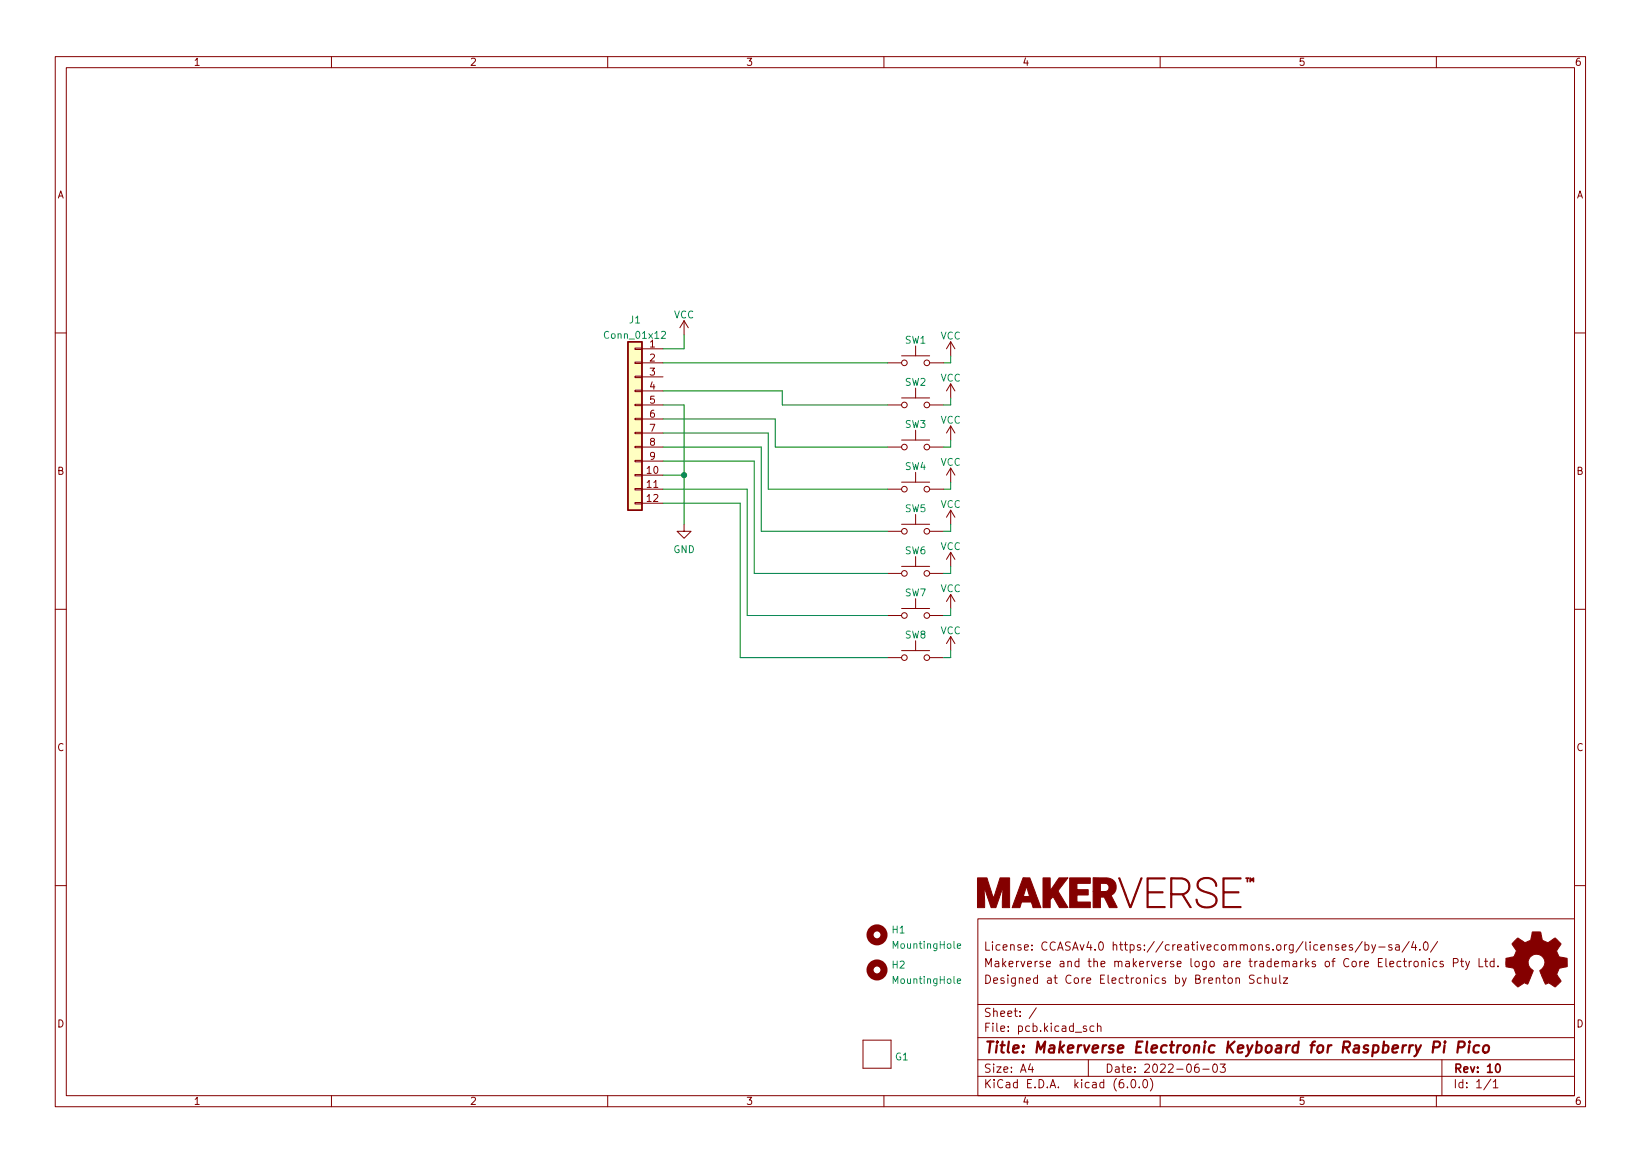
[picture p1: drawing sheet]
<svg xmlns="http://www.w3.org/2000/svg" width="297mm" height="210mm" viewBox="0 0 297 210" stroke-linecap="round" stroke-linejoin="round" font-family="sans-serif">
<g fill="none" stroke="#840000" stroke-width=".18">
<path d="M10 10.2h277v190.1h-277zM12 12.2h273v186.1h-273zM60 10.2v2M110 10.2v2M160 10.2v2M210 10.2v2M260 10.2v2M123.8 58l-.7 1.3M123.8 58v2.6M123.8 58l.8 1.3M10 60.2h2M114.9 78.2h1.3v.3h-1.3z"/>
<path d="M114.9 75.7h1.3v.2h-1.3zM114.9 73.1h1.3v.3h-1.3zM114.9 70.6h1.3v.3h-1.3zM114.9 68.1h1.3v.2h-1.3zM114.9 65.5h1.3v.3h-1.3zM114.9 63h1.3v.2h-1.3zM116.2 65.7h3.8M116.2 63.1h3.8M116.2 68.2h3.8M116.2 70.7h3.8M116.2 73.3h3.8M116.2 75.8h3.8"/>
<path d="M116.2 78.4h3.8M160.7 65.7h2.5M160.7 73.3h2.5M163.2 64.4h5.1M163.2 72h5.1M163.2 79.6h5.1M165.7 62.6v1.8M165.7 70.2v1.8M165.7 77.8v1.8M168.3 65.7h2.5M168.3 73.3h2.5M172.1 61.8l-.8 1.3"/>
<path d="M172.1 61.8v2.6M172.1 69.5v2.5M172.1 77.1v2.5M172.1 61.8l.7 1.3M172.1 69.5l-.8 1.2M172.1 69.5l.7 1.2M172.1 77.1l-.8 1.3M172.1 77.1l.7 1.3M285 60.2h2M114.9 90.9h1.3v.3h-1.3zM114.9 88.4h1.3v.2h-1.3zM114.9 85.8h1.3v.3h-1.3z"/>
<path d="M114.9 83.3h1.3v.3h-1.3zM114.9 80.8h1.3v.2h-1.3zM116.2 88.5h3.8M116.2 86h3.8M116.2 91.1h3.8M116.2 80.9h3.8M116.2 83.4h3.8M123.8 94.9v1.2h1.3l-1.3 1.3-1.2-1.3h1.2M160.7 88.5h2.5M160.7 96.1h2.5M160.7 80.9h2.5M163.2 87.2h5.1"/>
<path d="M163.2 94.9h5.1M165.7 85.5v1.7M165.7 93.1v1.8M168.3 88.5h2.5M168.3 96.1h2.5M168.3 80.9h2.5M172.1 84.7v2.5M172.1 92.3v2.6M172.1 99.9v2.6M172.1 84.7l-.8 1.3M172.1 84.7l.7 1.3M172.1 92.3l-.8 1.3"/>
<path d="M172.1 92.3l.7 1.3M172.1 99.9l-.8 1.3M172.1 99.9l.7 1.3M10 110.2h2M160.7 103.8h2.5M160.7 111.4h2.5M160.7 119h2.5M163.2 102.5h5.1M163.2 110.1h5.1M163.2 117.7h5.1M165.7 100.7v1.8M165.7 108.3v1.8"/>
<path d="M165.7 115.9v1.8M168.3 103.8h2.5M168.3 111.4h2.5M168.3 119h2.5M172.1 107.6v2.5M172.1 115.2v2.5M172.1 107.6l-.8 1.2M172.1 107.6l.7 1.2M172.1 115.2l-.8 1.3M172.1 115.2l.7 1.3M285 110.2h2M10 160.2h2"/>
<path d="M177 166.3h108v32h-108zM223.7 177.1l.2-.2 .4 .1 .1 .9M223.7 176.9v1M227 176.5l-.6-.1-.3 .3 .2 .4 .6 .3v.4l-.2 .1h-.6M228.3 177l-.4-.1-.3 .3v.4l.1 .3h.6M228.9 177.1l.2-.2 .4 .1 .1 .9M228.9 176.4v1.5M230.3 176.9l.1 1h.3l.2-.1M230.9 176.9v1M231.6 176.4v1.3l.3 .2M232.3 176.9h.8l-.8 1h.8M242.9 171.4l.7-.1v-.3l-.5-.1-.2 .2 .1 .8h.6"/>
<path d="M244.8 171l-.4-.1-.2 .2 .1 .3 .5 .1v.4h-.6M246.6 170.4l-1.3 1.9M247.1 171l.4-.1 .3 .3v.4l-.2 .3h-.5M247.1 170.4v1.5M248.3 170.9l.3 1M249 170.9l-.5 1.4-.2 .1M249.6 171.4h1.1M251.9 171l-.3-.1-.2 .2v.3l.5 .1v.4h-.5M252.6 171h.6l.1 .9M253.3 171.3l-.5 .1a.29 .29 0 0 0-.2 .2 .29 .29 0 0 0 .2 .3h.5M253.6 174l-.5-.1-.2 .3v.4l.1 .3h.6M254 173.9h.6"/>
<path d="M254.2 173.4v1.3l.4 .2M255.1 173.9v1M255.1 170.4l-1.3 1.9M255.5 173.9l-.3 .1-.1 .2M255.9 170.4l-.4 1h.9M256.1 174l.3-.1 .3 .3v.4l-.3 .3h-.3l-.2-.3v-.4zM256.2 170.9v1M257 171.8v.1M257.4 174.1l.2-.2 .3 .1 .1 .9M257.4 173.9v1M257.9 170.5l.1-.1a.8 .8 0 0 1 .5 .8 .8 .8 0 0 1-.5 .7 1 1 0 0 1-.1-1.4zM258.7 173.4v.2"/>
<path d="M258.7 173.9v1M260.1 174l-.5-.1-.2 .3v.4l.1 .3h.6M260.2 170.4l-1.3 1.9M261.2 174l-.3-.1-.3 .2 .1 .3 .5 .1v.4h-.6M263.1 174.2l.7-.1 .1-.2v-.3l-.3-.2h-.5v1.5M264.4 173.9h.5M264.6 173.4v1.3l.3 .2M265.3 173.9l.4 1M266 173.9l-.5 1.4-.2 .1M267.7 173.4v1.5h.7M268.7 173.9h.6M268.9 173.4v1.3l.4 .2"/>
<path d="M270.4 174l-.4-.1-.3 .3v.4l.2 .3h.5M270.4 173.4v1.5M271.2 174.8v.1M285 160.2h2M60 198.3v2M110 198.3v2M156.2 188.2v5.1zM156.2 188.2h5.1zM156.2 193.3h5.1zM160 198.3v2M161.3 188.2v5.1zM177 194.8h108"/>
<path d="M177 191.8h108M177 187.8h108M177 181.8h108M186.5 192.5l-.4 1h1M186.9 193v1M187.6 182.4l-1.3 1.9M196.6 185.7l-.3-.1-.2 .2v.3l.5 .1v.4h-.5M197 191.8v3M198 185.7l-.4-.1-.3 .3v.4l.1 .3h.6M198.6 185.8l.3-.2 .3 .1 .1 .9M198.6 185.1v1.5M204.1 196.7v.1"/>
<path d="M204.9 195.4l.2-.1a.8 .8 0 0 1 .5 .8 .8 .8 0 0 1-.5 .7 1 1 0 0 1-.2-1.4zM206.2 196.7v.1M207.1 195.4l.1-.1a.8 .8 0 0 1 .5 .8 .8 .8 0 0 1-.5 .7 1 1 0 0 1-.1-1.4zM208.2 195.1a1.72 1.72 0 0 1 0 2.3M210 198.3v2M216.9 192.5a.59 .59 0 0 0-.7 .7v.5l.2 .3h.4l.2-.1 .1-.5-.2-.2-.4-.1-.3 .3M217.7 193.5h1.2M219.7 192.6l.2-.1a.8 .8 0 0 1 .5 .8 .8 .8 0 0 1-.5 .7 1 1 0 0 1-.2-1.4zM220.9 192.5h.9l-.5 .6 .4 .1v.7l-.2 .1h-.4l-.2-.1M260 198.3v2M261 191.8v6.5M269.9 195.3l-1.3 1.9"/>
<path d="M270.3 195.8l.4-.5v1.5M270.3 196.8h.9"/>
<circle cx="163.7" cy="65.7" r=".51"/>
<circle cx="163.7" cy="73.3" r=".51"/>
<circle cx="167.8" cy="65.7" r=".51"/>
<circle cx="167.8" cy="73.3" r=".51"/>
<circle cx="163.7" cy="88.5" r=".51"/>
<circle cx="163.7" cy="96.1" r=".51"/>
<circle cx="163.7" cy="80.9" r=".51"/>
<circle cx="167.8" cy="80.9" r=".51"/>
<circle cx="167.8" cy="96.1" r=".51"/>
<circle cx="167.8" cy="88.5" r=".51"/>
<circle cx="163.7" cy="111.4" r=".51"/>
<circle cx="163.7" cy="119" r=".51"/>
<circle cx="163.7" cy="103.8" r=".51"/>
<circle cx="167.8" cy="103.8" r=".51"/>
<circle cx="167.8" cy="111.4" r=".51"/>
<circle cx="167.8" cy="119" r=".51"/>
</g>
<path d="M270.9 192.6l.2-.1a.8 .8 0 0 1 .5 .8 .8 .8 0 0 1-.5 .7 1 1 0 0 1-.2-1.4z" fill="none" stroke="#840000" stroke-width=".3"/>
<path d="M259.4 189.5h.8a.55 .55 0 0 0 .5-.5 .55 .55 0 0 0-.4-.5h-.7l-.3 2M261.5 189.1l-.2 1.4M261.6 188.5l-.1 .1v.1l.2-.1-.1-.1-.1 .2M263.9 189.5h.8a.55 .55 0 0 0 .4-.5 .55 .55 0 0 0-.3-.5h-.8l-.2 2M266 189.1l-.2 1.4M266 188.5l-.1 .1 .1 .1 .1-.1-.1-.1v.2M267.8 189.2a.66 .66 0 0 0-1 .3l-.1 .6 .2 .3 .1 .1 .6-.1M268.6 189.3a.52 .52 0 0 1 .5-.2 .52 .52 0 0 1 .4 .4v.6a.55 .55 0 0 1-.6 .4 .55 .55 0 0 1-.5-.4z" fill="none" stroke="#840000" stroke-width=".4"/>
<path d="M113.7 61.8h2.5v30.5h-2.5z" fill="#ffffc2" stroke="#ffffc2" stroke-width=".18"/>
<path d="M113.7 61.8h2.5v30.5h-2.5z" fill="none" stroke="#840000" stroke-width=".25"/>
<path d="M119.7 60.1l.5-.1 .3 .3-.8 .9h.8M173.3 171.2l.6-.1-.1-.3h-.3l-.2 .1v.6h.5M173.3 177.5l.6-.1-.1-.2-.3-.1-.2 .2v.6h.5" fill="none" stroke="#008484" stroke-width=".18"/>
<g fill="none" stroke="#840000" stroke-width="1.3">
<circle cx="158.7" cy="169.2" r="1.27"/>
<circle cx="158.7" cy="175.5" r="1.27"/>
</g>
<g fill="#840000" stroke="#840000" stroke-width=".18">
<path d="M274.2 170.2l.6-.5 .8 .6a.62 .62 0 0 0 1.1 0l.2-.1a1.62 1.62 0 0 0 .4-1.3l.1-.3 1.5 .1 .1 .4a1.13 1.13 0 0 0 .7 1.3l.5 .2 1.3-.9 1 1.1-.4 .6a.75 .75 0 0 0-.1 1.2l.2 .5 1.5 .3v1.5l-1.4 .3-.1 .1a1.23 1.23 0 0 0-.3 1.2l.7 1-.1 .2-1 .9-.8-.6a.54 .54 0 0 0-.9 .1l-1.1-2.4a2.33 2.33 0 0 0 .9-1.9 1.54 1.54 0 0 0-2.5-.7 1.54 1.54 0 0 0 .4 2.5l-1 2.5a.69 .69 0 0 0-1.1 .1l-.6 .4-1.1-1.1 .8-1.2-.3-.5a.71 .71 0 0 0-.9-.7l-.7-.2v-1.5l.4-.1a1.11 1.11 0 0 0 1.3-.7 .72 .72 0 0 0-.2-1.2l-.4-.6z"/>
<path d="M225.5 158.8h.6v.1h-.2v.7h-.2v-.7h-.2z"/>
<path d="M193.6 158.8h3.8v1h-2.5v1.2h2.1v.9h-2.1v1.3h2.5v1h-3.8z"/>
<path d="M207.6 158.8h3.3v.2h-3.1v2.4h2.7v.2h-2.7v2.4h3.1v.2h-3.3z"/>
<path d="M221.4 158.8h3.2v.2h-3v2.4h2.7v.2h-2.7v2.4h3v.2h-3.2z"/>
<path d="M226.2 158.8l.4 .4 .3-.4v.8h-.1v-.6l-.2 .4-.2-.4v.6h-.2z"/>
<path d="M188.8 158.8h1.3v2.4l1.6-2.4h1.6l-1.8 2.4 1.8 3h-1.5l-1.2-2-.5 .6v1.4h-1.3z"/>
<path d="M197.9 158.8h2.5a1.65 1.65 0 0 1 1.6 1.3 1.65 1.65 0 0 1-.9 1.9l1.1 2.2h-1.4l-.9-1.9h-.7v1.9h-1.3v-2.9h2.3a.75 .75 0 0 0 .5-.8 .75 .75 0 0 0-.6-.7h-.9v1.5h-1.3z"/>
<path d="M202.5 158.8h.2l1.9 5.2 1.9-5.2h.2l-2 5.4a.25 .25 0 0 1-.2 0 .25 .25 0 0 1-.1-.3z"/>
<path d="M211.9 158.8l2.2 .1a1.51 1.51 0 0 1 1.3 1.4 1.51 1.51 0 0 1-1.2 1.5l1.4 2.4h-.2l-1.4-2.3h-1.9v2.3h-.2v-2.5h2a1.34 1.34 0 0 0 1.3-1.3 1.34 1.34 0 0 0-1.3-1.4h-1.8v2.7h-.2z"/>
<path d="M185.2 158.8h1.2l2 5.4h-1.4l-.3-1h-1.8l-.3 1h-1.4l.8-2h2.4l-.6-1.8-.6 1.8h-1.2z"/>
<path d="M176.9 158.8h1.7l1.2 3.7 1.2-3.7h1.8v5.4h-1.4l.2-3.7-1.3 3.7h-.9l-1.3-3.8 .1 3.8h-1.3z"/>
<path d="M216.9 159.4a2.08 2.08 0 0 1 3.3 .5v.5h-.1a1.66 1.66 0 0 0-1.5-1.4 1.66 1.66 0 0 0-1.7 1 1.37 1.37 0 0 0 1.3 1.3l.3 .1a1.73 1.73 0 0 1 1.8 1.7 1.86 1.86 0 0 1-2.5 1.1h-.2a1.49 1.49 0 0 1-1.1-1.5h.2a1.69 1.69 0 0 0 2.3 1.3 1.15 1.15 0 0 0 1.1-1.2 1.15 1.15 0 0 0-1.1-1.1l-.3-.1a2.27 2.27 0 0 1-2-1.3v-.5z"/>
</g>
<g fill="none" stroke="#008400" stroke-width=".18">
<path d="M120 73.3h3.8v21.6M120 70.7h21.6v2.6h19.1M120 75.8h20.3v5.1h20.4M120 78.4h19.1v10.1h21.6M120 65.7h40.7M123.8 60.6v2.5h-3.8M172.1 72v1.3h-1.3M172.1 79.6v1.3h-1.3M172.1 64.4v1.3h-1.3M120 80.9h17.8v15.2h22.9M120 86h3.8M120 83.4h16.5v20.4h24.2"/>
<path d="M120 91.1h14v27.9h26.7M120 88.5h15.3v22.9h25.4M172.1 87.2v1.3h-1.3M172.1 94.9v1.2h-1.3M172.1 102.5v1.3h-1.3M172.1 110.1v1.3h-1.3M172.1 117.7v1.3h-1.3"/>
</g>
<circle cx="123.8" cy="86" r=".46" fill="#008400" stroke="#008400" stroke-width=".18"/>
<text font-size="2.8" fill="#840000" x="178" y="190.6">Title: Makerverse Electronic Keyboard for Raspberry Pi Pico</text>
<g font-size="2.1" fill="#840000">
<text x="178" y="172">License: CCASAv4.0 https://creativecommons.org/licenses/by-sa/4.0/</text>
<text x="178" y="178">Designed at Core Electronics by Brenton Schulz</text>
<text x="178" y="175">Makerverse and the makerverse logo are trademarks of Core Electronics Pty Ltd.</text>
<text x="178" y="184">Sheet: /</text>
<text x="178" y="186.7">File: pcb.kicad_sch</text>
<text x="178" y="196.9">KiCad E.D.A. kicad (6.0.0)</text>
<text x="178" y="194.1">Size: A4</text>
<text x="200" y="194.1">Date: 2022-06-03</text>
<text x="263" y="194.1">Rev: 10</text>
<text x="263" y="196.9">Id: 1/1</text>
</g>
<g font-size="1.8" fill="#840000">
<text x="35" y="11.9">1</text>
<text x="85" y="11.9">2</text>
<text x="135" y="11.9">3</text>
<text x="185" y="11.9">4</text>
<text x="235" y="11.9">5</text>
<text x="285" y="11.9">6</text>
<text x="10.3" y="35.9">A</text>
<text x="285.3" y="35.9">A</text>
<text x="117.6" y="62.9">1</text>
<text x="117.6" y="65.4">2</text>
<text x="117.6" y="67.9">3</text>
<text x="117.6" y="70.5">4</text>
<text x="117.6" y="73">5</text>
<text x="117.6" y="75.6">6</text>
<text x="117.6" y="78.1">7</text>
<text x="117.6" y="80.6">8</text>
<text x="117.6" y="83.2">9</text>
<text x="10.3" y="85.9">B</text>
<text x="117.1" y="85.7">10</text>
<text x="117.1" y="88.3">11</text>
<text x="285.3" y="85.9">B</text>
<text x="117.1" y="90.8">12</text>
<text x="10.3" y="135.9">C</text>
<text x="285.3" y="135.9">C</text>
<text x="10.3" y="185.9">D</text>
<text x="285.3" y="185.9">D</text>
<text x="35" y="199.9">1</text>
<text x="85" y="199.9">2</text>
<text x="135" y="199.9">3</text>
<text x="185" y="199.9">4</text>
<text x="235" y="199.9">5</text>
<text x="285" y="199.9">6</text>
</g>
<g font-size="1.8" fill="#008484">
<text x="114" y="58.5">J1</text>
<text x="122" y="57.6">VCC</text>
<text x="109.7" y="61.3">Conn_01x12</text>
<text x="163.8" y="62.2">SW1</text>
<text x="170.2" y="61.4">VCC</text>
<text x="163.8" y="69.8">SW2</text>
<text x="170.2" y="69">VCC</text>
<text x="163.8" y="77.4">SW3</text>
<text x="170.2" y="76.7">VCC</text>
<text x="163.8" y="85">SW4</text>
<text x="170.2" y="84.3">VCC</text>
<text x="163.8" y="92.7">SW5</text>
<text x="170.2" y="91.9">VCC</text>
<text x="121.9" y="100.1">GND</text>
<text x="163.8" y="100.3">SW6</text>
<text x="170.2" y="99.5">VCC</text>
<text x="163.8" y="107.9">SW7</text>
<text x="170.2" y="107.1">VCC</text>
<text x="163.8" y="115.5">SW8</text>
<text x="170.2" y="114.8">VCC</text>
<text x="161.5" y="168.9">H1</text>
<text x="161.9" y="171.7">MountingHole</text>
<text x="161.5" y="175.2">H2</text>
<text x="161.9" y="178">MountingHole</text>
<text x="162.1" y="191.9">G1</text>
</g>
</svg>
